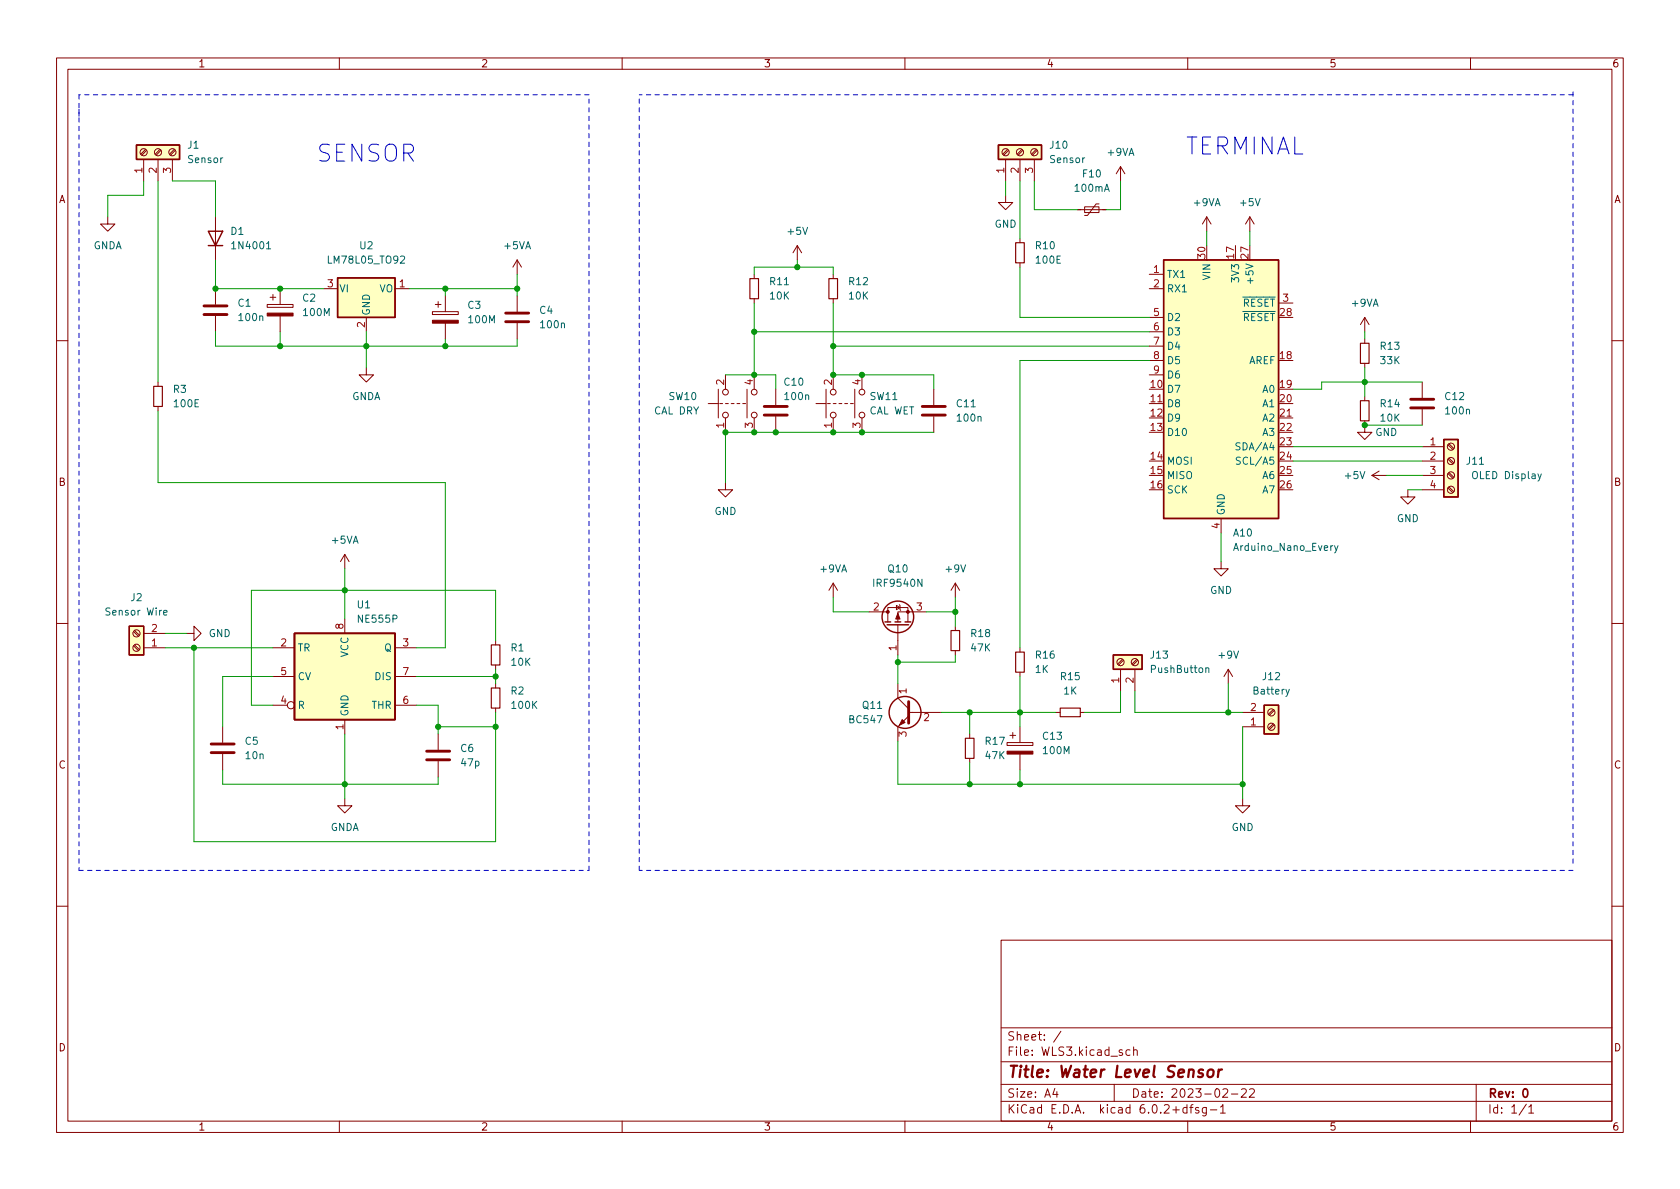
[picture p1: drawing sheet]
<svg xmlns="http://www.w3.org/2000/svg" width="297mm" height="210mm" viewBox="0 0 297 210" stroke-linecap="round" stroke-linejoin="round" font-family="sans-serif">
<g fill="none" stroke="#840000" stroke-width=".18">
<path d="M10 10.2h277v190.1h-277zM12 12.2h273v186.1h-273zM60 10.2v2M110 10.2v2M160 10.2v2M210 10.2v2M260 10.2v2M19 38.3v1.3h1.3l-1.3 1.3-1.2-1.3h1.2M25.4 28.2v3.8M25.7 26.4l-.8 .9M25.9 26.6l-.8 .9M27.9 28.2v3.8"/>
<path d="M28.3 26.4l-.9 .9M28.4 26.6l-.8 .9M30.5 28.2v3.8M30.8 26.4l-.8 .9M31 26.6l-.9 .9M38.1 38.3v7.7M177.8 34.5v1.3h1.3l-1.3 1.3-1.3-1.3h1.3M177.8 28.2v3.8M178.1 26.4l-.8 .9M178.3 26.6l-.8 .9M180.3 28.2v3.8M180.7 26.4l-.9 .9"/>
<path d="M180.8 26.6l-.8 .9M182.9 28.2v3.8M183.2 26.4l-.8 .9M183.4 26.6l-.9 .9M190.5 37.1h5.1M191.8 36.6h2.5v1h-2.5zM194.3 36.1h-.5l-1.5 2h-.5M198.1 29.5v2.5M198.1 29.5l-.7 1.2M198.1 29.5l.8 1.2M213.4 38.3l-.8 1.3M213.4 38.3v2.6"/>
<path d="M213.4 38.3l.7 1.3M221 38.3l-.8 1.3M221 38.3v2.6M221 38.3l.7 1.3M38.1 51v2.8M38.1 55.9v2.8M47.2 53.8h4.6v.6h-4.6zM47.8 52.6h1M48.3 52.1v1M49.5 51v2.8M49.5 55.9v2.8M57.1 51h2.6"/>
<path d="M64.8 56.1v2.6M69.8 51h2.6M76.5 55.1h4.5v.5h-4.5zM77 53.8h1M77.5 53.3v1.1M78.7 52.3v2.8M78.7 57.1v2.8M91.4 46v2.5M91.4 52.3v2.8M91.4 57.1v2.8M91.4 46l-.7 1.2M91.4 46l.8 1.2"/>
<path d="M133.3 48.5v.8M133.3 52.8v.8M141 43.4l-.8 1.3M141 43.4v2.6M141 43.4l.7 1.3M147.3 48.5v.8M147.3 52.8v.8M180.3 42.2v.7M180.3 46.5v.7M203.2 48.5h2.5M203.2 51h2.5M203.2 56.1h2.5"/>
<path d="M203.2 58.7h2.5M226.1 53.6h2.5M241.3 56.1v2.6M241.3 59.9v.8M241.3 56.1l-.8 1.3M241.3 56.1l.8 1.3M10 60.2h2M27.9 67.6v.7M27.9 71.9v.7M64.8 65v1.3h1.2l-1.2 1.3-1.3-1.3h1.3M125.2 71.4h1.8M127 68.8v5.1"/>
<path d="M127.3 71.4h.5M128.3 71.4h.5M128.3 66.3v2.5M128.3 73.9v2.5M129.3 71.4h.5M130.3 71.4h.5M131.3 71.4h.5M132.1 68.8v5.1M133.3 66.3v2.5M133.3 73.9v2.5M137.2 68.8v2.8M137.2 73.7v2.7"/>
<path d="M144.3 71.4h1.7M146 68.8v5.1M146.3 71.4h.5M147.3 71.4h.5M147.3 66.3v2.5M147.3 73.9v2.5M148.3 71.4h.5M149.4 71.4h.5M150.4 71.4h.5M151.1 68.8v5.1M152.4 66.3v2.5M152.4 73.9v2.5"/>
<path d="M165.1 68.8v2.8M165.1 73.7v2.7M203.2 71.4h2.5M203.2 61.2h2.5M203.2 63.7h2.5M203.2 66.3h2.5M226.1 73.9h2.5M241.3 74.4v2h1.3l-1.3 1.3-1.3-1.3h1.3M241.3 64.3v.7M241.3 70.1v.8M251.5 79h3.8M251.5 67.6v2.8"/>
<path d="M251.5 72.4v2.8M256 78.7l.9 .8M256.2 78.5l.8 .8M285 60.2h2M61 98v2.6M61 98l-.8 1.3M61 98l.7 1.3M128.3 85.3v1.3h1.2l-1.2 1.3-1.3-1.3h1.3M215.9 99.3v1.3h1.3l-1.3 1.2-1.3-1.2h1.3M215.9 91.7v2.5M242.6 84.1h2.5M242.6 84.1l1.2 .7"/>
<path d="M243.8 83.3l-1.2 .8M248.9 86.6v1.3h1.3l-1.3 1.2-1.3-1.2h1.3M251.5 81.5h3.8M251.5 84.1h3.8M251.5 86.6h3.8M256 86.3l.9 .8M256 83.7l.9 .9M256 81.2l.9 .8M256.2 86.1l.8 .8M256.2 83.6l.8 .8M256.2 81l.8 .9M10 110.2h2"/>
<path d="M23.6 111.7l.9 .8M23.6 114.2l.9 .9M23.8 111.5l.9 .8M23.8 114l.9 .9M25.4 114.5h3.8M25.4 112h3.8M33 112h1.3v-1.3l1.3 1.3-1.3 1.3v-1.3M48.3 114.5h3.8M48.3 119.6h3.8M61 109.5v2.5M69.8 114.5h3.9M69.8 119.6h3.9"/>
<path d="M87.6 113.3v.7M87.6 117.6v.8M147.3 103.1l-.7 1.3M147.3 103.1v2.6M147.3 103.1l.8 1.3M153.7 108.2h3.3M157 110v-2.6h3.5v2.6M158.5 107.1l.6 .3-.6 .4zM158.7 110.5v5.3M159 106.9l.1 .2v.7l.2 .1M163.8 108.2h-5.1v1.8M168.9 103.1v2.6"/>
<path d="M168.9 110.7v.8M168.9 115.1v.7M168.9 103.1l-.8 1.3M168.9 103.1l.8 1.3M180.3 114.5v.8M180.3 118.9v.7M198.1 118.4v3.8M198.5 116.6l-.9 .8M198.6 116.8l-.8 .8M200.7 118.4v3.8M201 116.6l-.8 .8M201.2 116.8l-.9 .8"/>
<path d="M217.2 118.4l-.8 1.2M217.2 118.4v2.5M217.2 118.4l.7 1.2M285 110.2h2M39.4 128.5v2.8M39.4 133.3v2.8M48.3 124.7h2.5M61 127.2v2.6M69.8 124.7h3.9M77.5 129.8v2.8M77.5 134.6v2.8M87.6 120.9v.8"/>
<path d="M87.6 125.2v.8M158.7 120.9v2.5l2 1.9M160.7 126.6l-2 1.9v2.6M160.7 126h5.7M171.4 129.8v.8M171.4 134.1v.8M178.1 131.3h4.5v.5h-4.5zM178.6 130h1M179.1 129.5v1.1M180.3 128.5v2.8M180.3 133.3v2.8M186.7 126h.8"/>
<path d="M191 126h.8M219.7 126h3.8M219.7 128.5h3.8M225.1 125.5l-.8 .8M225.1 128l-.8 .8M225.3 125.6l-.9 .9M225.3 128.2l-.9 .8M61 141.2v1.3h1.2l-1.2 1.3-1.3-1.3h1.3M219.7 141.2v1.3h1.3l-1.3 1.3-1.3-1.3h1.3M10 160.2h2M177 166.3h108v32h-108zM285 160.2h2"/>
<path d="M60 198.3v2M110 198.3v2M160 198.3v2M177 194.8h108M177 191.8h108M177 187.8h108M177 181.8h108M186.5 192.5l-.4 1h1M186.9 193v1M187.6 182.4l-1.3 1.9M197 191.8v3M199.8 185.7l-.4-.1-.3 .3v.4l.1 .3h.6"/>
<path d="M200.4 185.8l.2-.2 .4 .1 .1 .9M200.4 185.1v1.5M209.9 195.9l-.5-.1-.3 .3v.4l.2 .3h.6M209.9 195.3v1.5M210 198.3v2M210.4 195.8h.5M210.9 195.3l-.3 .2v1.3M211.9 195.9l-.3-.1-.2 .2v.3l.5 .1v.4h-.5M213.3 195.8v1.2l-.3 .3h-.4M213.3 195.9l-.4-.1-.3 .3v.4l.1 .3h.6M214 196.3h1.1M215.8 195.8l.4-.5v1.5"/>
<path d="M215.8 196.8h.8M216.2 192.7l.6-.2 .2 .2 .1 .3-1 1h1M217.7 193.5h1.2M219.5 192.7l.6-.2 .2 .2 .1 .3-1 1h1M220.9 192.7l.6-.2 .2 .2 .1 .3-.9 1h.9M260 198.3v2M261 191.8v6.5M269.9 195.3l-1.3 1.9M270.3 195.8l.4-.5v1.5M270.3 196.8h.9"/>
<circle cx="25.4" cy="26.9" r=".63"/>
<circle cx="27.9" cy="26.9" r=".63"/>
<circle cx="30.5" cy="26.9" r=".63"/>
<circle cx="177.8" cy="26.9" r=".63"/>
<circle cx="180.3" cy="26.9" r=".63"/>
<circle cx="182.9" cy="26.9" r=".63"/>
<circle cx="128.3" cy="69.3" r=".51"/>
<circle cx="128.3" cy="73.4" r=".51"/>
<circle cx="133.4" cy="73.4" r=".51"/>
<circle cx="133.4" cy="69.3" r=".51"/>
<circle cx="147.3" cy="69.3" r=".51"/>
<circle cx="147.3" cy="73.4" r=".51"/>
<circle cx="152.4" cy="69.3" r=".51"/>
<circle cx="152.4" cy="73.4" r=".51"/>
<circle cx="256.5" cy="79" r=".63"/>
<circle cx="256.5" cy="81.5" r=".63"/>
<circle cx="256.5" cy="84.1" r=".63"/>
<circle cx="256.5" cy="86.6" r=".63"/>
<circle cx="24.1" cy="112" r=".63"/>
<circle cx="24.1" cy="114.5" r=".63"/>
<circle cx="198.1" cy="117.1" r=".63"/>
<circle cx="200.7" cy="117.1" r=".63"/>
<circle cx="51.4" cy="124.7" r=".63"/>
<circle cx="224.8" cy="126" r=".63"/>
<circle cx="224.8" cy="128.5" r=".63"/>
</g>
<path d="M269.4 192.7l.2-.2a.8 .8 0 0 1 .5 .8 .8 .8 0 0 1-.5 .7l-.2-.1-.1-.4z" fill="none" stroke="#840000" stroke-width=".3"/>
<path d="M212.7 189.2a.49 .49 0 0 0-.8 .3l.1 .2 .6 .2 .1 .2-.1 .3-.2 .1-.6-.1M213.7 189.3a.52 .52 0 0 1 .5-.2 .52 .52 0 0 1 .4 .4l-.1 .6a.55 .55 0 0 1-.5 .4 .55 .55 0 0 1-.5-.4zM215.5 189.1l-.2 1.4M216.1 189.1l-.4 .1-.3 .3" fill="none" stroke="#840000" stroke-width=".4"/>
<g fill="none" stroke="#840000" stroke-width=".51">
<path d="M36.1 55.6h4M36.1 54.1h4M89.4 56.9h4.1M89.4 55.4h4.1M135.1 73.4h4.1M135.1 71.9h4.1M163.1 73.4h4M163.1 71.9h4M249.4 72.1h4.1M249.4 70.6h4.1M37.3 133.1h4.1M37.3 131.6h4.1"/>
<path d="M75.4 134.4h4.1M75.4 132.8h4.1M160.7 124.1v3.8"/>
</g>
<path d="M132.6 49.3h1.5v3.5h-1.5zM146.6 49.3h1.5v3.5h-1.5zM179.6 42.9h1.5v3.6h-1.5zM27.2 68.3h1.5v3.6h-1.5zM240.5 70.9h1.6v3.5h-1.6zM240.5 60.7h1.6v3.6h-1.6zM86.9 114h1.5v3.6h-1.5zM168.1 111.5h1.6v3.6h-1.6zM179.6 115.3h1.5v3.6h-1.5zM86.9 121.7h1.5v3.5h-1.5zM170.7 130.6h1.5v3.5h-1.5zM187.5 125.2h3.5v1.5h-3.5z" fill="none" stroke="#840000" stroke-width=".2"/>
<g fill="#840000" stroke="#840000" stroke-width=".18">
<path d="M178.1 132.8h4.5v.5h-4.5z"/>
<path d="M76.5 56.6h4.5v.5h-4.5z"/>
<path d="M158.7 108.5l.4 1h-.7z"/>
<path d="M47.2 55.4h4.6v.5h-4.6z"/>
<path d="M159.5 127.2l.5 .6-1 .5z"/>
<circle cx="160.5" cy="108.2" r=".25"/>
<circle cx="157" cy="108.2" r=".25"/>
</g>
<g fill="#ffffc2" stroke="#ffffc2" stroke-width=".18">
<path d="M255.3 77.7h2.5v10.2h-2.5z"/>
<path d="M205.7 46h20.4v45.7h-20.4z"/>
<path d="M196.8 115.8h5.1v2.6h-5.1z"/>
<path d="M176.5 25.6h7.6v2.6h-7.6z"/>
<path d="M59.7 49.1h10.1v7h-10.1z"/>
<path d="M22.9 110.7h2.5v5.1h-2.5z"/>
<path d="M223.5 124.7h2.6v5.1h-2.6z"/>
<path d="M52.1 112h17.7v15.2h-17.7z"/>
<path d="M24.1 25.6h7.6v2.6h-7.6z"/>
</g>
<g fill="none" stroke="#840000" stroke-width=".25">
<path d="M24.1 25.6h7.6v2.6h-7.6zM176.5 25.6h7.6v2.6h-7.6zM36.8 40.9h2.6l-1.3 2.5zM36.8 43.4h2.6M59.7 49.1h10.1v7h-10.1zM205.7 46h20.4v45.7h-20.4zM255.3 77.7h2.5v10.2h-2.5zM22.9 110.7h2.5v5.1h-2.5zM52.1 112h17.7v15.2h-17.7zM156.5 110h1M156.8 110.5h3.9M158.2 110h1.1"/>
<path d="M160 110h1M196.8 115.8h5.1v2.6h-5.1zM223.5 124.7h2.6v5.1h-2.6z"/>
<circle cx="158.7" cy="109.1" r="2.79"/>
<circle cx="160" cy="126" r="2.82"/>
</g>
<path d="M47.1 44h.8M219.2 78.4l-.4-.1-.2 .1v.4l.5 .2 .1 .3-.2 .3-.5-.1M219.3 80.9l-.5-.1-.2 .2v.3l.6 .3 .1 .3-.2 .2-.5-.1M236 96.5l.3 .8M236.6 96.5l-.5 1.1-.1 .2M271.9 83.8l.3 .8M272.5 83.8l-.4 1.1-.2 .2M28.9 108.3l.6-.1v-.2l-.4-.1-.2 .2 .1 .6h.5M213.2 118.2l.2-.1h.3v.8M228 121.9l-.5 1.1-.1 .2" fill="none" stroke="#006464" stroke-width=".18"/>
<path d="M14 16.8v3.8M14 19.3v134.6M104.1 16.8h-90.1M278.1 16.8h-165.1M14 153.9h90.1M104.1 153.9v-137.1M113 153.9v-137.1M278.1 152.6v-137.1M278.1 153.9h-165.1" fill="none" stroke="#0000c2" stroke-width=".18" stroke-dasharray=".8 .8"/>
<g fill="none" stroke="#009600" stroke-width=".18">
<path d="M25.4 32v2.5h-6.4v3.8M27.9 32v35.6M30.5 32h7.6v6.3M177.8 32v2.5M180.3 32v10.2M182.9 32v5.1h7.6M198.1 32v5.1h-2.5M38.1 46v5h19M38.1 58.7v2.5h53.3v-1.3M49.5 58.7v2.5M64.8 58.7v6.3M72.4 51h19"/>
<path d="M78.7 51v1.3M78.7 59.9v1.3M91.4 48.5v3.8M133.3 58.7h69.9M133.3 48.5v-1.3h14v1.3M133.3 53.6v12.7M141 46v1.2M147.3 53.6v12.7h17.8v2.5M180.3 47.2v8.9h22.9M213.4 40.9v2.5M221 40.9v2.5M241.3 58.7v1.2"/>
<path d="M27.9 72.6v12.7h50.8v29.2h-5M128.3 66.3h8.9v2.5M147.3 61.2h55.9M165.1 76.4h-36.8v8.9M203.2 63.7h-22.9v50.8M228.6 79h22.9M241.3 75.2h10.2M241.3 65v5.1M251.5 67.6h-17.8v1.2h-5.1M215.9 94.2v5.1M228.6 81.5h22.9M245.1 84.1h6.4"/>
<path d="M248.9 86.6h2.6M29.2 114.5h19.1M29.2 112h3.8M34.3 114.5v34.3h53.3v-22.8M48.3 119.6h-8.9v8.9M61 100.6v8.9M73.7 119.6h13.9M87.6 113.3v-8.9h-43.2v20.3h3.9M87.6 118.4v2.5M147.3 105.7v2.5h6.4M158.7 115.8v5.1M163.8 108.2h5.1"/>
<path d="M168.9 105.7v5M168.9 115.8v1.3h-10.2M180.3 119.6v8.9M39.4 136.1v2.6h38.1v-1.3M61 129.8v11.4M73.7 124.7h3.8v5.1M77.5 128.5h10.1M158.7 131.1v7.6h61M166.4 126h20.3M171.4 126v3.8M171.4 134.9v3.8M180.3 136.1v2.6"/>
<path d="M198.1 122.2v3.8h-6.3M200.7 122.2v3.8h19M217.2 120.9v5.1M219.7 128.5v12.7"/>
</g>
<g fill="#009600" stroke="#009600" stroke-width=".18">
<circle cx="133.3" cy="66.3" r=".46"/>
<circle cx="133.3" cy="76.4" r=".46"/>
<circle cx="77.5" cy="128.5" r=".46"/>
<circle cx="87.6" cy="128.5" r=".46"/>
<circle cx="87.6" cy="119.6" r=".46"/>
<circle cx="133.3" cy="58.7" r=".46"/>
<circle cx="128.3" cy="76.4" r=".46"/>
<circle cx="91.4" cy="51" r=".46"/>
<circle cx="141" cy="47.2" r=".46"/>
<circle cx="147.3" cy="61.2" r=".46"/>
<circle cx="78.7" cy="51" r=".46"/>
<circle cx="78.7" cy="61.2" r=".46"/>
<circle cx="171.4" cy="126" r=".46"/>
<circle cx="168.9" cy="108.2" r=".46"/>
<circle cx="171.4" cy="138.7" r=".46"/>
<circle cx="158.7" cy="117.1" r=".46"/>
<circle cx="180.3" cy="138.7" r=".46"/>
<circle cx="180.3" cy="126" r=".46"/>
<circle cx="34.3" cy="114.5" r=".46"/>
<circle cx="61" cy="138.7" r=".46"/>
<circle cx="217.2" cy="126" r=".46"/>
<circle cx="61" cy="104.4" r=".46"/>
<circle cx="64.8" cy="61.2" r=".46"/>
<circle cx="38.1" cy="51" r=".46"/>
<circle cx="49.5" cy="61.2" r=".46"/>
<circle cx="49.5" cy="51" r=".46"/>
<circle cx="137.2" cy="76.4" r=".46"/>
<circle cx="147.3" cy="76.4" r=".46"/>
<circle cx="147.3" cy="66.3" r=".46"/>
<circle cx="152.4" cy="76.4" r=".46"/>
<circle cx="152.4" cy="66.3" r=".46"/>
<circle cx="241.3" cy="75.2" r=".46"/>
<circle cx="241.3" cy="67.6" r=".46"/>
<circle cx="219.7" cy="138.7" r=".46"/>
</g>
<g font-size="4.2" fill="#0000c2">
<text x="55.9" y="28.6">SENSOR</text>
<text x="209.5" y="27.4">TERMINAL</text>
</g>
<text font-size="2.8" fill="#840000" x="178" y="190.6">Title: Water Level Sensor</text>
<g font-size="2.1" fill="#840000">
<text x="178" y="184">Sheet: /</text>
<text x="178" y="186.7">File: WLS3.kicad_sch</text>
<text x="178" y="196.9">KiCad E.D.A. kicad 6.0.2+dfsg-1</text>
<text x="178" y="194.1">Size: A4</text>
<text x="200" y="194.1">Date: 2023-02-22</text>
<text x="263" y="194.1">Rev: 0</text>
<text x="263" y="196.9">Id: 1/1</text>
</g>
<g font-size="1.8" fill="#840000">
<text x="35" y="11.9">1</text>
<text x="85" y="11.9">2</text>
<text x="135" y="11.9">3</text>
<text x="185" y="11.9">4</text>
<text x="235" y="11.9">5</text>
<text x="285" y="11.9">6</text>
<text x="10.3" y="35.9">A</text>
<text x="285.3" y="35.9">A</text>
<text x="10.3" y="85.9">B</text>
<text x="285.3" y="85.9">B</text>
<text x="10.3" y="135.9">C</text>
<text x="285.3" y="135.9">C</text>
<text x="10.3" y="185.9">D</text>
<text x="285.3" y="185.9">D</text>
<text x="35" y="199.9">1</text>
<text x="85" y="199.9">2</text>
<text x="135" y="199.9">3</text>
<text x="185" y="199.9">4</text>
<text x="235" y="199.9">5</text>
<text x="285" y="199.9">6</text>
</g>
<g font-size="1.8" fill="#006464">
<text x="33.2" y="26.3">J1</text>
<text x="33.5" y="28.8">Sensor</text>
<text x="185.7" y="26.3">J10</text>
<text x="185.9" y="28.8">Sensor</text>
<text x="195.9" y="27.6">+9VA</text>
<text x="190.1" y="33.9">100mA</text>
<text x="191.5" y="31.4">F10</text>
<text x="40.8" y="41.5">D1</text>
<text x="139.4" y="41.5">+5V</text>
<text x="175.8" y="40.3">GND</text>
<text x="211.1" y="36.4">+9VA</text>
<text x="219.4" y="36.4">+5V</text>
<text x="16.4" y="44.1">GNDA</text>
<text x="41.3" y="44.1">1N4001</text>
<text x="58.3" y="46.6">LM78L05_TO92</text>
<text x="63.6" y="44.1">U2</text>
<text x="89.2" y="44.1">+5VA</text>
<text x="183.2" y="44.1">R10</text>
<text x="183.3" y="46.6">100E</text>
<text x="53.5" y="53.3">C2</text>
<text x="59.9" y="51.7">VI</text>
<text x="67" y="51.7">VO</text>
<text x="136.2" y="50.4">R11</text>
<text x="136.2" y="53">10K</text>
<text x="150.2" y="50.4">R12</text>
<text x="150.2" y="53">10K</text>
<text x="206.2" y="49.1">TX1</text>
<text x="206.2" y="51.7">RX1</text>
<text x="214" y="49.4" transform="rotate(-90 214 49.4)">VIN</text>
<text x="219.1" y="49.6" transform="rotate(-90 219.1 49.6)">3V3</text>
<text x="221.6" y="49.7" transform="rotate(-90 221.6 49.7)">+5V</text>
<text x="42.1" y="54.2">C1</text>
<text x="42.4" y="56.8">100n</text>
<text x="53.7" y="55.9">100M</text>
<text x="65.4" y="55.9" transform="rotate(-90 65.4 55.9)">GND</text>
<text x="82.7" y="54.6">C3</text>
<text x="83" y="57.1">100M</text>
<text x="95.4" y="55.5">C4</text>
<text x="95.7" y="58">100n</text>
<text x="206.2" y="56.8">D2</text>
<text x="206.2" y="59.3">D3</text>
<text x="218.3" y="56.8">~{RESET}</text>
<text x="218.3" y="54.2">~{RESET}</text>
<text x="239.1" y="54.2">+9VA</text>
<text x="206.2" y="61.8">D4</text>
<text x="206.2" y="64.4">D5</text>
<text x="220.7" y="64.4">AREF</text>
<text x="244.1" y="61.8">R13</text>
<text x="244.1" y="64.4">33K</text>
<text x="30.7" y="69.5">R3</text>
<text x="62.2" y="70.7">GNDA</text>
<text x="118.3" y="70.7">SW10</text>
<text x="138.7" y="68.2">C10</text>
<text x="138.9" y="70.7">100n</text>
<text x="153.9" y="70.7">SW11</text>
<text x="206.2" y="69.5">D7</text>
<text x="206.2" y="66.9">D6</text>
<text x="223.3" y="69.5">A0</text>
<text x="255.6" y="70.7">C12</text>
<text x="30.9" y="72">100E</text>
<text x="115.7" y="73.3">CAL DRY</text>
<text x="153.7" y="73.3">CAL WET</text>
<text x="169.2" y="72">C11</text>
<text x="169.4" y="74.5">100n</text>
<text x="206.2" y="72">D8</text>
<text x="206.2" y="74.5">D9</text>
<text x="206.2" y="77.1">D10</text>
<text x="223.3" y="72">A1</text>
<text x="223.3" y="74.5">A2</text>
<text x="223.3" y="77.1">A3</text>
<text x="243.1" y="77.1">GND</text>
<text x="244.1" y="72">R14</text>
<text x="244.1" y="74.5">10K</text>
<text x="255.7" y="73.3">100n</text>
<text x="206.2" y="82.2">MOSI</text>
<text x="219.1" y="79.6">SDA/A4</text>
<text x="219.3" y="82.2">SCL/A5</text>
<text x="259.4" y="82.2">J11</text>
<text x="206.2" y="84.7">MISO</text>
<text x="206.2" y="87.2">SCK</text>
<text x="223.3" y="84.7">A6</text>
<text x="223.3" y="87.2">A7</text>
<text x="237.9" y="84.7">+5V</text>
<text x="260.3" y="84.7">OLED Display</text>
<text x="126.3" y="91.1">GND</text>
<text x="216.5" y="91.2" transform="rotate(-90 216.5 91.2)">GND</text>
<text x="218.1" y="94.9">A10</text>
<text x="247" y="92.3">GND</text>
<text x="58.7" y="96.1">+5VA</text>
<text x="145.1" y="101.2">+9VA</text>
<text x="157.1" y="101.2">Q10</text>
<text x="167.3" y="101.2">+9V</text>
<text x="218.4" y="97.4">Arduino_Nano_Every</text>
<text x="23.1" y="106.3">J2</text>
<text x="63.2" y="107.6">U1</text>
<text x="154.7" y="103.8">IRF9540N</text>
<text x="213.9" y="105">GND</text>
<text x="19" y="108.8">Sensor Wire</text>
<text x="36.9" y="112.6">GND</text>
<text x="63.5" y="110.1">NE555P</text>
<text x="171.8" y="112.6">R18</text>
<text x="52.6" y="115.2">TR</text>
<text x="61.6" y="116.3" transform="rotate(-90 61.6 116.3)">VCC</text>
<text x="68" y="115.2">Q</text>
<text x="90.4" y="115.2">R1</text>
<text x="90.5" y="117.7">10K</text>
<text x="171.8" y="115.2">47K</text>
<text x="183.1" y="119">1K</text>
<text x="183.2" y="116.5">R16</text>
<text x="203.5" y="116.5">J13</text>
<text x="203.7" y="119">PushButton</text>
<text x="215.6" y="116.5">+9V</text>
<text x="52.6" y="125.3">R</text>
<text x="52.6" y="120.3">CV</text>
<text x="65.7" y="125.3">THR</text>
<text x="66.4" y="120.3">DIS</text>
<text x="90.4" y="122.8">R2</text>
<text x="90.6" y="125.3">100K</text>
<text x="152.6" y="125.3">Q11</text>
<text x="187.6" y="120.3">R15</text>
<text x="188.1" y="122.8">1K</text>
<text x="221.7" y="122.8">Battery</text>
<text x="223.3" y="120.3">J12</text>
<text x="43.4" y="131.7">C5</text>
<text x="61.6" y="126.7" transform="rotate(-90 61.6 126.7)">GND</text>
<text x="150.3" y="127.9">BC547</text>
<text x="174.3" y="131.7">R17</text>
<text x="184.5" y="130.8">C13</text>
<text x="43.5" y="134.2">10n</text>
<text x="81.5" y="133">C6</text>
<text x="81.6" y="135.5">47p</text>
<text x="174.3" y="134.2">47K</text>
<text x="184.6" y="133.3">100M</text>
<text x="58.4" y="146.9">GNDA</text>
<text x="217.7" y="146.9">GND</text>
</g>
<g font-size="1.8" fill="#a90000">
<text x="25.1" y="30.6" transform="rotate(-90 25.1 30.6)">1</text>
<text x="27.7" y="30.6" transform="rotate(-90 27.7 30.6)">2</text>
<text x="30.2" y="30.6" transform="rotate(-90 30.2 30.6)">3</text>
<text x="177.5" y="30.6" transform="rotate(-90 177.5 30.6)">1</text>
<text x="180.1" y="30.6" transform="rotate(-90 180.1 30.6)">2</text>
<text x="182.6" y="30.6" transform="rotate(-90 182.6 30.6)">3</text>
<text x="213.1" y="45.7" transform="rotate(-90 213.1 45.7)">30</text>
<text x="218.2" y="45.7" transform="rotate(-90 218.2 45.7)">17</text>
<text x="220.7" y="45.7" transform="rotate(-90 220.7 45.7)">27</text>
<text x="57.9" y="50.8">3</text>
<text x="70.6" y="50.8">1</text>
<text x="204" y="48.3">1</text>
<text x="204" y="50.8">2</text>
<text x="226.8" y="53.3">3</text>
<text x="64.5" y="57.9" transform="rotate(-90 64.5 57.9)">2</text>
<text x="204" y="55.9">5</text>
<text x="204" y="58.4">6</text>
<text x="226.3" y="55.9">28</text>
<text x="204" y="61">7</text>
<text x="204" y="63.5">8</text>
<text x="226.3" y="63.5">18</text>
<text x="128" y="68.1" transform="rotate(-90 128 68.1)">2</text>
<text x="133.1" y="68.1" transform="rotate(-90 133.1 68.1)">4</text>
<text x="147.1" y="68.1" transform="rotate(-90 147.1 68.1)">2</text>
<text x="152.1" y="68.1" transform="rotate(-90 152.1 68.1)">4</text>
<text x="203.5" y="68.6">10</text>
<text x="203.5" y="71.1">11</text>
<text x="204" y="66">9</text>
<text x="226.3" y="68.6">19</text>
<text x="226.3" y="71.1">20</text>
<text x="128" y="75.7" transform="rotate(-90 128 75.7)">1</text>
<text x="133.1" y="75.7" transform="rotate(-90 133.1 75.7)">3</text>
<text x="147.1" y="75.7" transform="rotate(-90 147.1 75.7)">1</text>
<text x="152.1" y="75.7" transform="rotate(-90 152.1 75.7)">3</text>
<text x="203.5" y="73.7">12</text>
<text x="203.5" y="76.2">13</text>
<text x="226.3" y="73.7">21</text>
<text x="226.3" y="76.2">22</text>
<text x="203.5" y="81.3">14</text>
<text x="203.5" y="83.8">15</text>
<text x="226.3" y="78.7">23</text>
<text x="226.3" y="81.3">24</text>
<text x="226.3" y="83.8">25</text>
<text x="252.9" y="78.7">1</text>
<text x="252.9" y="81.3">2</text>
<text x="252.9" y="83.8">3</text>
<text x="203.5" y="86.4">16</text>
<text x="226.3" y="86.4">26</text>
<text x="252.9" y="86.4">4</text>
<text x="215.6" y="93.5" transform="rotate(-90 215.6 93.5)">4</text>
<text x="154.4" y="107.9">2</text>
<text x="162.1" y="107.9">3</text>
<text x="26.8" y="111.8">2</text>
<text x="60.7" y="111.2" transform="rotate(-90 60.7 111.2)">8</text>
<text x="26.8" y="114.3">1</text>
<text x="49.7" y="114.3">2</text>
<text x="49.7" y="119.4">5</text>
<text x="71.3" y="114.3">3</text>
<text x="71.3" y="119.4">7</text>
<text x="158.5" y="115" transform="rotate(-90 158.5 115)">1</text>
<text x="49.7" y="124.5">4</text>
<text x="71.3" y="124.5">6</text>
<text x="160.3" y="122.7" transform="rotate(-90 160.3 122.7)">1</text>
<text x="197.9" y="120.8" transform="rotate(-90 197.9 120.8)">1</text>
<text x="200.4" y="120.8" transform="rotate(-90 200.4 120.8)">2</text>
<text x="221.1" y="125.7">2</text>
<text x="60.7" y="129" transform="rotate(-90 60.7 129)">1</text>
<text x="160.3" y="130.3" transform="rotate(-90 160.3 130.3)">3</text>
<text x="163.3" y="127.5">2</text>
<text x="221.1" y="128.3">1</text>
</g>
</svg>
